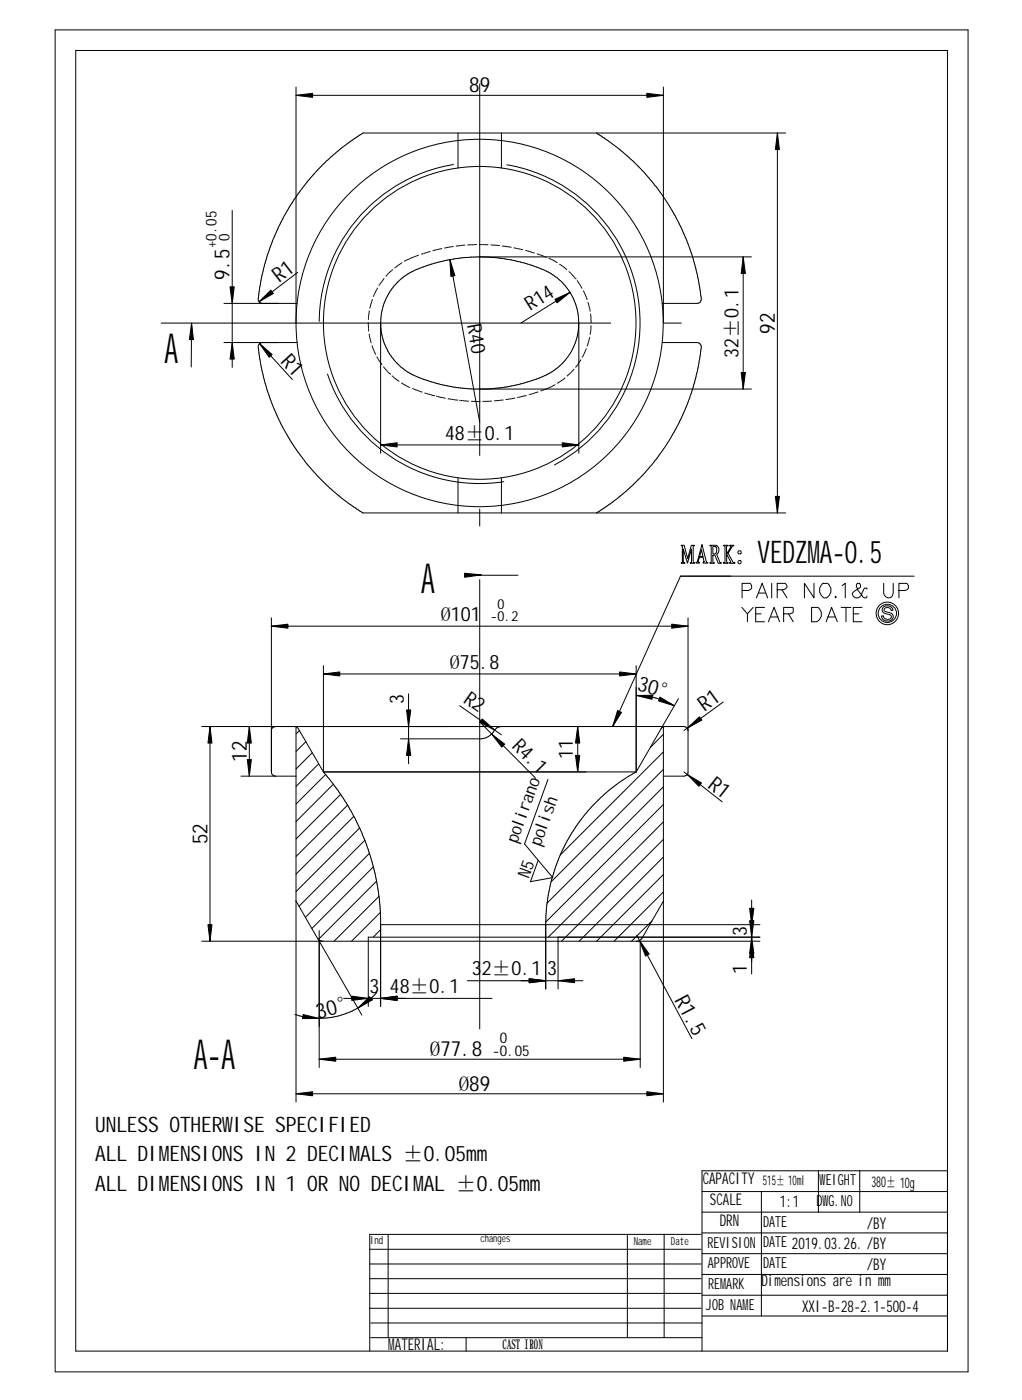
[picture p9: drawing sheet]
<svg xmlns="http://www.w3.org/2000/svg" width="235mm" height="322mm" viewBox="0 0 235 322" stroke-linecap="round" stroke-linejoin="round" font-family="sans-serif">
<g fill="none" stroke="#000" stroke-width=".23">
<path d="M12.7 6.9h210.2v309.1l-210.2-.1zM17.4 11.6v299.6h200.7v-299.6h-200.7M68.2 22h84.5M68.2 20.1v54.3M105.5 30.6v8.1M115.4 30.6v8.1M137.3 30.6l5.2 3.7 4.9 4.5a51.8 51.8 0 0 1 10 15l1.3 3.2 1.3 3.9 .9 4.2 .4 2.9a1.23 1.23 0 0 1-.8 1.9h-8M152.7 20.1v54.3M179 30.6v87.5M180.9 30.6h-97.3l-5.2 3.7-3.2 2.7-4.3 4.6-3.5 4.8a44.7 44.7 0 0 0-3.8 7.1l-1.4 3.5-1.3 3.9-.9 4.2-.4 2.9a1.47 1.47 0 0 0 .4 1.8l.4 .1M53.5 48.5v36.1M103.6 59.8l6.8 37.4"/>
<path d="M111.1 59.2a34.6 34.6 0 0 1 16.2 4.1l1.6 1.3a12.9 12.9 0 0 1 3.2 4.4 12.9 12.9 0 0 1 1.2 5.4M171.1 59.2v30.4M173 59.2h-63.2a35.9 35.9 0 0 0-15.9 3.9 13.5 13.5 0 0 0-6.3 11.3M44.1 74.4l-.1 10.1M51.6 78.9h16.8M51.6 69.9h16.8M59.8 79.1l7.5 8.3M60.4 78.9a1.04 1.04 0 0 0-.9 1.5 48.6 48.6 0 0 0 2.7 11.4l1.9 4.7 1.6 3 2.2 3.6 2.8 3.7 2.2 2.6 3.9 3.8 3.6 2.9 3.2 2h97.3M68.5 62.7l-8.9 6.8M87.6 74.4a13.4 13.4 0 0 0 9 12.6 39.6 39.6 0 0 0 9 2.3l3.4 .3h64M87.6 74.4v30M131.2 67.3l-11.3 7.1"/>
<path d="M133.2 75.3a12.7 12.7 0 0 1-2.8 7.3l-.3 .4a14.5 14.5 0 0 1-7.4 4.6l-3.2 .9-3 .6-4.6 .5M133.3 74.4v30M133.3 74.4l-.1 .4M152.5 78.9h8a1.23 1.23 0 0 1 .8 1.9l-.3 2.5a48.4 48.4 0 0 1-3.2 10.9l-1.3 2.7a52.5 52.5 0 0 1-8.5 12.5l-3 2.9-2.8 2.5-4.9 3.3M87.6 102.5h45.7M105.5 110.1v8M115.4 110.1v8M110.8 132.4l-3.8 .1h12.3M156.8 125.6h.7l.8 3 .9-3h.7l-.3 .3v3.6l.3 .1v.1h-1l.3-.3v-3l-.9 3.3-1-3.3v2.9l.4 .4h-.9v-.1l.3-.1v-3.7zM161.5 126.6l.3 1.6h-.7zM161.6 125.4l1 3.8 .3 .5h-1l.2-.3-.2-1.1h-.9l-.3 1.1 .3 .3h-.8l.4-.4zM163.4 125.6h1.4a1.19 1.19 0 0 1 .2 2.1l.7 1.6 .1 .2 .3 .1v.1h-.7l-.8-1.9-.5 .1v1.5l.4 .3h-1.1v-.1l.3-.1v-3.7z"/>
<path d="M164.1 125.9l.6-.1a1.05 1.05 0 0 1-.2 1.8l-.4-.1zM166.6 125.6h1l-.3 .3v1.7l1-1.7-.3-.3h1l-.4 .3-1 1.6 1.1 1.9 .5 .2v.1h-1.2v-.1h.2v-.2l-.9-1.7v1.6l.3 .4h-1v-.1l.3-.1v-3.7zM170.1 126.9l.5 .1a.4 .4 0 0 1-.1 .5 .4 .4 0 0 1-.6-.1v-.2zM170.8 139.9l1.3 1.5 1.3-1.5M170.9 136h1.4a.9 .9 0 0 0 .6-1.4l-.2-.2h-1.8v3.3M174.2 137.7l1.3-3.3 1.2 3.3M174.7 136.6h1.5M176 139.9h-2v3.3h2M177.7 134.4v3.3M178.9 135.8h1.4a1 1 0 0 0 .9-.9l-.4-.5h-1.9v3.3M180 135.8l1.2 1.9M186.9 139.9h1.1a1.38 1.38 0 0 1 1.1 1.1 2.1 2.1 0 0 1-1.1 2.2h-1.1z"/>
<path d="M187.4 134.4v3.3l-2.2-3.3v3.3M189.4 134.4h1.1a2.02 2.02 0 0 1-.1 3.3 1.52 1.52 0 0 1-1.7-1.3 2.28 2.28 0 0 1 .7-2zM192.4 137.3l-.2 .2 .2 .2 .2-.2M193.7 139.9h2.2M193.9 134.9l.7-.5v3.3M194.8 139.9v3.3M198.5 139.9h-2v3.3h2M199.6 135.7v-.2h-.6l-.5 1.1a1.1 1.1 0 0 1-1.1 1.1 1.1 1.1 0 0 1-1.1-1.1l1.6-1.1 .2-.4-.2-.7h-.5a1.43 1.43 0 0 0 .2 1.6l1.1 1.5 .7 .2 .2-.4M203.2 140a1.37 1.37 0 0 1 2.4 .4v.2h-.5a.79 .79 0 0 0-.8-.7 .79 .79 0 0 0-.7 .8l.3 .2a1.75 1.75 0 0 1 1.8 1 1.34 1.34 0 0 1-1.4 1.2 1.34 1.34 0 0 1-1.3-1.2l.4-.1a.93 .93 0 0 0 .9 .9 .93 .93 0 0 0 .9-.7l-.1-.3-.5-.2a1.32 1.32 0 0 1-1.5-1.1zM203.5 134.4v2.2a1.1 1.1 0 0 0 1.1 1.1 1.1 1.1 0 0 0 1.1-1.1v-2.2M207 136h1.4a.9 .9 0 0 0 .6-1.4l-.2-.2h-1.8v3.3M210.5 132.7h-53.8l-15.6 34.6"/>
<path d="M62.5 142.3v35.5a.94 .94 0 0 0 .9 1M62.5 144.2h95.9M74.5 155.2h72M74.5 153.3v24.5M94.1 159.8v16.1M146.5 153.3v24.5M158.4 142.3v35.5a.94 .94 0 0 1-.9 1h-4.8M172.1 141.4v1.8M173.9 141.4h1.3M176.9 143.2l1.3-3.3 1.3 3.3M177.5 142.1h1.7M180.4 141.4h1.5l.6-.2 .1-.2v-.9l-.1-.2h-2.1v3.3"/>
<path d="M181.5 141.4l1.1 1.8M190.2 143.2l1.3-3.3 1.3 3.3M190.5 142.1h1.7M196.5 141.4h1.2M46.4 167.3h111.1a.94 .94 0 0 1 .9 1M48.3 167.3v49.5M55.5 178.8h12.7M57.4 167.3v11.5M63.4 167.3a.94 .94 0 0 0-.9 1M67.9 167.3l.3 .1 .5 .4 5.8 10M68.2 167.3v86.5M69 168.3l-.8 .7"/>
<path d="M70.4 170.8l-2.2 2.3M71.9 173.4l-3.7 3.7M73.4 175.9l-5.2 5.2M74.5 177.8h72M74.5 177.8l4.3 5.7a54.4 54.4 0 0 1 8.5 23.2l.3 4.6v20.5M75 178.4l-6.8 6.8M105.8 162.5l9.6 6.7M110.4 166.3l12.9 12.9M115.4 167.3l-1.1 .4a6 6 0 0 1-2.7 2.3l-.7 .2h-18.7M126.2 179.5l-5.4 14.9 6.5 7.7-5.2 1 1.8-5M133 167.3v10.5M146.5 160.2a18.9 18.9 0 0 1 6.1 1.1l2.6 1.2"/>
<path d="M146.5 177.8l-3.6 2.2-4 3.1-2.7 2.7-3.1 3.9a40.6 40.6 0 0 0-6.5 14.5l-.5 2.9-.4 3.8-.1 16.9M152.7 167.3v86.5M152.7 169.1l-3 3.1M152.7 173.2l-23.7 23.7M152.7 177.2l-25.8 25.9M153 167.3l-.3 .1-.5 .4M156.2 160.9l-9.7 16.9M157.5 177.8l8.8 6.9M166.5 161.7l-9 6.6M76.8 180.6l-8.6 8.6M78.4 183l-10.2 10.2M80 185.4l-11.8 11.9"/>
<path d="M81.4 188l-13.2 13.3M82.8 190.7l-14.6 14.6M84 193.5l-15.2 15.2M85 196.5l-14.7 14.8M86 199.6l-14.2 14.3M152.7 181.2l-26.8 26.8M152.7 185.3l-27.1 27.1M152.7 189.3l-26.5 26.5M152.7 193.3l-23.4 23.5M152.7 197.4l-19.4 19.4M46.4 216.8h128.6M68.1 207.5l5.2 8.9"/>
<path d="M73.2 216.3l10.1 17.5M73.3 216.4l.3 .2 .7 .2M73.5 214.3v31.6M86.7 202.9l-13.4 13.5M87.2 206.4l-10.3 10.4M87.6 210.1l-6.7 6.7M87.6 213h87.4M87.6 214.1l-1.7 1.7M128.5 215.8v12M146.6 215.4l12.7 23.8M147.4 216.8v29.1M150.1 212.1l-4.7 4.7"/>
<path d="M152.7 207.5l-4.9 8.6a1.38 1.38 0 0 1-1.2 .7M152.7 201.4l-15.3 15.4M152.7 205.4l-11.3 11.4M173.1 207.3v17M175 215.8h-90.2v16M79.1 229.9h34.2M86.7 228.6a17.4 17.4 0 0 1-8 5.2 16.6 16.6 0 0 1-5.4 .8l-2.5-.3-2.9-.7M107.6 225.9h26.6M68.2 251.9h84.5M73.5 244h73.9M161.6 274.4h56.5M161.6 279.2h56.5"/>
<path d="M175.3 274.4v28.7M188.4 269.6v9.6M198 269.6v9.6M218.1 269.6h-56.5v41.6M85.1 297.9h76.3M85.1 294.5h76.3M85.1 291.1h76.3M85.1 287.7h76.3M89.4 284.3v23.8M144.4 284.3v23.8M152.9 284.3v23.8M161.4 284.3h-76.3v26.9"/>
<path d="M161.6 284h56.5M161.6 288.7h56.5M161.6 293.5h56.5M161.6 298.3h56.5M85.1 301.3h76.3M85.3 308.1h76.3M85.3 304.7h76.3M107.3 308.1v3.1M161.6 303.1h56.5"/>
<circle cx="110.4" cy="74.4" r="42.3"/>
<circle cx="110.4" cy="74.4" r="36"/>
<circle cx="170.3" cy="129.5" r=".38"/>
<circle cx="204.3" cy="141.3" r="2.59"/>
<circle cx="204.3" cy="141.3" r="2.11"/>
</g>
<g fill="#000" stroke="#000" stroke-width=".23">
<path d="M68.2 22l3.8-.5v.9z" fill-rule="evenodd"/>
<path d="M148.9 21.5l3.8 .5-3.8 .4z" fill-rule="evenodd"/>
<path d="M179 30.6l.5 3.8h-1z" fill-rule="evenodd"/>
<path d="M44.1 74.4l.4 3.8h-.9z" fill-rule="evenodd"/>
<path d="M53 66.1h.9l-.4 3.8z" fill-rule="evenodd"/>
<path d="M59.6 69.5l2.8-2.7 .5 .8z" fill-rule="evenodd"/>
<path d="M103.6 59.8l1.1 3.7-.9 .2z" fill-rule="evenodd"/>
<path d="M127.8 68.9l3.4-1.6-2.9 2.5z" fill-rule="evenodd"/>
<path d="M171.1 59.2l.5 3.8h-1z" fill-rule="evenodd"/>
<path d="M53.5 78.9l.4 3.8h-.9z" fill-rule="evenodd"/>
<path d="M59.8 79.1l2.9 2.5-.7 .7z" fill-rule="evenodd"/>
<path d="M170.6 85.8h1l-.5 3.8z" fill-rule="evenodd"/>
<path d="M87.6 102.5l3.8-.5v.9z" fill-rule="evenodd"/>
<path d="M129.5 102l3.8 .5-3.8 .4z" fill-rule="evenodd"/>
<path d="M178.5 114.3h1l-.5 3.8z" fill-rule="evenodd"/>
<path d="M107 132l3.8 .4-3.8 .6z" fill-rule="evenodd"/>
<path d="M62.5 144.2l3.8-.5v1z" fill-rule="evenodd"/>
<path d="M74.5 155.2l3.7-.4v.9z" fill-rule="evenodd"/>
<path d="M142.7 154.8l3.8 .4-3.8 .5z" fill-rule="evenodd"/>
<path d="M154.6 143.7l3.8 .5-3.8 .5z" fill-rule="evenodd"/>
<path d="M48.3 167.3l.5 3.8h-.9z" fill-rule="evenodd"/>
<path d="M57.4 167.3l.5 3.8h-1z" fill-rule="evenodd"/>
<path d="M56.9 174.9h1l-.5 3.9z" fill-rule="evenodd"/>
<path d="M94.1 170.2l.5 3.8h-1z" fill-rule="evenodd"/>
<path d="M93.6 163.5h1l-.5 3.8z" fill-rule="evenodd"/>
<path d="M111 165.6l2.9 2.5-3.4-1.7z" fill-rule="evenodd"/>
<path d="M113.2 169.1l3 2.3-.7 .7z" fill-rule="evenodd"/>
<path d="M133 167.3l.5 3.8h-1z" fill-rule="evenodd"/>
<path d="M132.5 174h1l-.5 3.8z" fill-rule="evenodd"/>
<path d="M142.2 163.6l.9 .5-2 3.2z" fill-rule="evenodd"/>
<path d="M146.5 160.2l3.8-.1-.2 1z" fill-rule="evenodd"/>
<path d="M151.9 160.6l3.3 1.9-3.6-1.1z" fill-rule="evenodd"/>
<path d="M158.2 167.7l2.8-2.6 .6 .7z" fill-rule="evenodd"/>
<path d="M158.2 178.4l3.3 1.9-.6 .8z" fill-rule="evenodd"/>
<path d="M47.9 213h.9l-.5 3.8z" fill-rule="evenodd"/>
<path d="M147.2 216.6l2.3 3.1-.9 .5z" fill-rule="evenodd"/>
<path d="M172.6 209.2h1l-.5 3.8z" fill-rule="evenodd"/>
<path d="M173.1 215.8l.5 3.9h-1z" fill-rule="evenodd"/>
<path d="M172.6 212h1l-.5 3.8z" fill-rule="evenodd"/>
<path d="M69.8 233.7l3.7 .9h-3.9z" fill-rule="evenodd"/>
<path d="M81 229.4l3.8 .5-3.8 .5z" fill-rule="evenodd"/>
<path d="M82.4 232.2l2.7-2.6 .7 .7z" fill-rule="evenodd"/>
<path d="M87.6 229.9l3.8-.5v1z" fill-rule="evenodd"/>
<path d="M87.6 229.9l3.8-.5v1z" fill-rule="evenodd"/>
<path d="M121.8 225.4l3.8 .5-3.8 .4z" fill-rule="evenodd"/>
<path d="M121.8 225.4l3.8 .5-3.8 .4z" fill-rule="evenodd"/>
<path d="M128.5 225.9l3.8-.5v.9z" fill-rule="evenodd"/>
<path d="M173.1 216.8l.5 3.8h-1z" fill-rule="evenodd"/>
<path d="M68.2 251.9l3.8-.5v1z" fill-rule="evenodd"/>
<path d="M73.5 244l3.8-.5v.9z" fill-rule="evenodd"/>
<path d="M143.6 243.5l3.8 .5-3.8 .4z" fill-rule="evenodd"/>
<path d="M148.9 251.4l3.8 .5-3.8 .5z" fill-rule="evenodd"/>
</g>
<path d="M37 74.4h127M110.4 237.1v-217.9" fill="none" stroke="#000" stroke-width=".23" stroke-dasharray="103.6 12.2 4.1 12.2" stroke-linecap="butt"/>
<g fill="none" stroke="#000" stroke-width=".23" stroke-dasharray="51.8 12.2" stroke-linecap="butt">
<path d="M93.6 59.9l-.4 .2M93.9 59.8l-.3 .1M94.3 59.6l-.4 .2M94.7 59.4l-.4 .2M95.1 59.3l-.4 .1M95.5 59.1l-.4 .2M95.9 59l-.4 .1M96.3 58.8l-.4 .2M96.4 58.7l-.1 .1M97.1 58.5h-.2M97.5 58.4l-.4 .1M97.9 58.3l-.4 .1"/>
<path d="M98.3 58.2l-.4 .1M98.7 58l-.4 .2M99.1 57.9l-.4 .1M99.9 57.7h-.3M100.3 57.6l-.4 .1M100.7 57.5l-.4 .1M101.1 57.4l-.4 .1M101.5 57.3l-.4 .1M101.8 57.2l-.3 .1M102.7 57.1h-.4M103.2 57l-.5 .1M103.6 56.9l-.4 .1"/>
<path d="M104 56.8l-.4 .1M104.4 56.8h-.4M104.4 56.7v.1M105.2 56.7h-.3M105.7 56.6l-.5 .1M106 56.5l-.3 .1M106.5 56.5h-.5M106.9 56.5h-.4M107.1 56.5h-.2M107.7 56.4h-.1M108.2 56.4h-.5M108.6 56.4h-.4"/>
<path d="M109 56.4h-.4M109.4 56.3l-.4 .1M109.8 56.3h-.4M110.7 56.3h-.4M111.1 56.3h-.4M111.5 56.3h-.4M111.9 56.4l-.4-.1M112.4 56.4h-.5M113.2 56.4h-.3M113.6 56.5l-.4-.1M114 56.5h-.4M114.4 56.5h-.4"/>
<path d="M114.9 56.5h-.5M115.1 56.5h-.2M115.7 56.7l-.1-.1M116.1 56.7h-.4M116.5 56.8l-.4-.1M116.9 56.8h-.4M117.3 56.9l-.4-.1M117.7 57l-.4-.1M117.8 57h-.1M118.6 57.1h-.3M119 57.2l-.4-.1M119.4 57.3l-.4-.1"/>
<path d="M119.8 57.4l-.4-.1M120.2 57.5l-.4-.1M120.4 57.5h-.2M121 57.7l-.1-.1M121.4 57.8l-.4-.1M121.8 57.9l-.4-.1M122.2 58l-.4-.1M122.6 58.2l-.4-.2M123 58.3l-.4-.1M123.1 58.3h-.1M123.8 58.5l-.2-.1M124.2 58.7l-.4-.2"/>
<path d="M124.6 58.8l-.4-.1M125 59l-.4-.2M125.4 59.1l-.4-.1M125.8 59.3l-.4-.2M125.9 59.3h-.1M126.6 59.6l-.3-.1M127 59.8l-.4-.2M127.3 59.9l-.3-.1M84.8 74.2v.2M84.8 74.4v.4M84.8 74.8v.5M84.8 73.1v.5"/>
<path d="M84.8 73.6v.1M84.8 75.3v.4M84.8 75.7l.1 .4M84.9 72.7l-.1 .4M84.9 76.1v.3M84.9 72.3v.4M85 71.5v.4M85 71.9l-.1 .4M85 76.9v.4M85 77.3l.1 .5M85.1 77.8l.2 .4M85.3 70.6l-.2 .4"/>
<path d="M85.3 78.2v.4M85.3 70.2v.4M85.3 78.6l.2 .4M85.5 69.8l-.2 .4M85.6 69.4l-.1 .4M85.6 79.5l.1 .3M85.7 68.9v.1M85.7 69l-.1 .4M85.7 79.8l.2 .4M86 68.2l-.1 .2M86.2 67.8l-.2 .4M86.4 67.4l-.2 .4"/>
<path d="M86.5 67l-.1 .4M86.7 66.7l-.2 .3M87 66.3l-.3 .4M87.4 65.6l-.2 .2M87.6 65.2l-.2 .4M87.9 64.9l-.3 .3M88.1 64.5l-.2 .4M88.4 64.2l-.3 .3M88.4 64.1v.1M88.9 63.6l-.1 .1M89.2 63.2l-.3 .4M89.5 62.9l-.3 .3"/>
<path d="M89.8 62.6l-.3 .3M90.1 62.3l-.3 .3M90.4 62v.1M90.4 62.1l-.3 .2M91.1 61.5l-.3 .2M91.4 61.3l-.3 .2M91.8 61l-.4 .3M92.1 60.8l-.3 .2M92.5 60.6l-.4 .2M92.6 60.4l-.1 .2M93.2 60.1l-.2 .1M127.7 60.1l-.4-.2"/>
<path d="M128.1 60.4l-.4-.3M128.4 60.5l-.3-.1M129.1 61l-.3-.2M129.5 61.3l-.4-.3M129.8 61.5l-.3-.2M130.1 61.8l-.3-.3M130.5 62.1l-.4-.3M130.6 62.2l-.1-.1M131.1 62.6l-.2-.1M131.4 62.9l-.3-.3M131.7 63.2l-.3-.3M132 63.6l-.3-.4"/>
<path d="M132.2 63.9l-.2-.3M132.5 64.2l-.3-.3M133.1 64.9l-.3-.3M133.3 65.2l-.2-.3M133.5 65.6l-.2-.4M133.7 65.9l-.2-.3M133.9 66.3l-.2-.4M134 66.4l-.1-.1M134.4 67l-.1-.1M134.5 67.4l-.1-.4M134.7 67.8l-.2-.4M134.9 68.2l-.2-.4"/>
<path d="M135 68.6l-.1-.4M135.2 79.7l.1-.3M135.2 69.1v-.1M135.2 69l-.2-.4M135.3 79.4l.1-.4M135.4 79l.2-.4M135.4 69.8l-.1-.2M135.6 78.6v-.4M135.6 70.2l-.2-.4M135.6 78.2l.2-.4M135.6 70.6v-.4M135.8 77.8v-.2"/>
<path d="M135.8 71l-.2-.4M135.8 77.1l.1-.2M135.8 71.7v-.3M135.8 71.4v-.4M135.9 76.9l.1-.4M136 76.5v-.4M136 72.3l-.1-.1M136 76.1l.1-.4M136 72.7v-.4M136.1 75.7v-.4M136.1 75.3v-.4M136.1 73.6v-.5"/>
<path d="M136.1 73.1l-.1-.4M136.1 74.4v-.4M136.1 74v-.4M85.9 80.2l.1 .4M86 80.6l.2 .4M86.2 81l.2 .4M86.4 81.4l.1 .3M86.7 82.2l.3 .3M87 82.5l.2 .4M87.2 82.9l.2 .3M87.4 83.2l.2 .4M87.6 83.6l.3 .3"/>
<path d="M87.9 83.9l.1 .2M88.3 84.4l.1 .2M88.4 84.6l.2 .3M88.6 84.9l.3 .3M88.9 85.2l.3 .3M89.2 85.5l.3 .3M89.5 85.8l.3 .3M90.2 86.5l.2 .2M90.4 86.7l.4 .3M90.8 87l.3 .3M91.1 87.3l.3 .2M91.4 87.5l.4 .2"/>
<path d="M91.8 87.7l.1 .2M92.4 88.2h.1M92.5 88.2l.3 .3M92.8 88.5l.4 .2M93.2 88.7l.4 .1M93.6 88.8l.3 .3M93.9 89.1l.4 .1M94.3 89.2l.1 .1M94.9 89.5l.2 .1M95.1 89.6l.4 .1M95.5 89.7l.4 .2M95.9 89.9l.4 .1"/>
<path d="M96.3 90l.4 .2M96.7 90.2l.4 .1M97.1 90.3h.1M97.7 90.5h.2M97.9 90.5l.4 .2M98.3 90.7l.4 .1M98.7 90.8l.4 .1M99.1 90.9l.4 .1M99.5 91l.4 .1M100.4 91.2l.3 .1M100.7 91.3l.4 .1M101.1 91.4l.4 .1"/>
<path d="M101.5 91.5l.4 .1M101.9 91.6l.4 .1M102.3 91.7h.3M103.1 91.8h.1M103.2 91.8l.4 .1M103.6 91.9l.4 .1M104 92h.4M104.4 92l.4 .1M104.8 92.1h.4M105.7 92.2h.3M106 92.2l.5 .1M106.5 92.3h.4"/>
<path d="M106.9 92.3l.4 .1M107.3 92.4h.4M107.7 92.4h.2M108.4 92.4h.2M108.6 92.4h.4M109 92.4h.4M109.4 92.4l.4 .1M109.8 92.5h.4M110.2 92.5h.4M111.1 92.4h.4M111.5 92.4h.4M111.9 92.4h.5"/>
<path d="M112.4 92.4h.3M112.7 92.4h.5M113.7 92.3h.3M114 92.3h.4M114.4 92.3l.5-.1M114.9 92.2h.4M115.3 92.2l.4-.1M115.7 92.1h.2M116.4 92h.1M116.5 92h.4M116.9 92l.4-.1M117.3 91.9l.4-.1"/>
<path d="M117.7 91.8h.5M118.2 91.8l.4-.1M118.6 91.7v-.1M119.1 91.6l.3-.1M119.4 91.5l.4-.1M119.8 91.4l.4-.1M120.2 91.3l.4-.1M120.6 91.2l.4-.1M121 91.1l.2-.1M121.8 90.9l.4-.1M122.2 90.8l.4-.1M122.6 90.7l.4-.2"/>
<path d="M123 90.5l.4-.1M123.4 90.4l.4-.1M123.8 90.3l.1-.1M124.4 90h.2M124.6 90l.4-.1M125 89.9l.4-.2M125.4 89.7l.4-.1M125.8 89.6l.4-.2M126.2 89.4l.4-.2M126.6 89.2l.4-.1M127 89.1l.3-.3M127.3 88.8l.4-.1"/>
<path d="M127.7 88.7l.1-.2M128.3 88.3l.1-.1M128.4 88.2l.4-.2M128.8 88l.3-.3M129.1 87.7l.4-.2M129.5 87.5l.3-.2M129.8 87.3l.3-.3M130.5 86.6l.3-.2M130.8 86.4l.3-.3M131.1 86.1l.3-.3M131.4 85.8l.3-.3M131.7 85.5l.3-.3"/>
<path d="M132 85.2l.2-.2M132.5 84.6l.3-.3M132.8 84.3l.3-.4M133.1 83.9l.2-.3M133.3 83.6l.2-.4M133.5 83.2l.2-.3M133.7 82.9v-.1M134 82.3l.2-.2M134.2 82.1l.2-.4M134.4 81.7l.1-.3M134.5 81.4l.2-.4M134.7 81l.2-.4"/>
<path d="M134.9 80.6l.1-.4"/>
<circle cx="110.4" cy="74.4" r="37"/>
</g>
<g font-size="9.5">
<text x="37.8" y="83.6">A</text>
<text x="97" y="136.6">A</text>
<text x="44.6" y="246.1">A-A</text>
</g>
<g font-size="7.2">
<text x="174.4" y="129.7">VEDZM</text>
<text x="188.8" y="129.7">A-0.5</text>
</g>
<g font-size="4.9">
<text x="21.9" y="260.6">UNLESS OTHERW</text>
<text x="53.6" y="260.6">ISE SPECIFIED</text>
<text x="21.9" y="267.4">ALL DIMNSIONS IN 2 DECIMLS ±0.05m</text>
<text x="39" y="267.4">E</text>
<text x="82.9" y="267.4">A</text>
<text x="109.8" y="267.4">m</text>
<text x="21.9" y="274.3">ALL DIMNSIONS IN 1 OR NODECIM</text>
<text x="39" y="274.3">E</text>
<text x="97.6" y="274.3">AL ±0.05m</text>
<text x="122" y="274.3">m</text>
</g>
<g font-size="4.8">
<text x="108" y="21.3">89</text>
<text x="52.8" y="64.4" transform="rotate(-90 52.8 64.4)">9.5</text>
<text x="64.3" y="65.2" transform="rotate(-37 64.3 65.2)">R1</text>
<text x="178.4" y="76.8" transform="rotate(-90 178.4 76.8)">92</text>
<text x="64.4" y="83.4" transform="rotate(48 64.4 83.4)">R1</text>
<text x="146.5" y="158.9" transform="rotate(15 146.5 158.9)">30°</text>
<text x="162.2" y="164.1" transform="rotate(-36 162.2 164.1)">R1</text>
<text x="56.8" y="175.5" transform="rotate(-90 56.8 175.5)">12</text>
<text x="162.8" y="181.2" transform="rotate(38 162.8 181.2)">R1</text>
<text x="47.8" y="194.5" transform="rotate(-90 47.8 194.5)">52</text>
<text x="155.2" y="230.3" transform="rotate(62 155.2 230.3)">R1.5</text>
<text x="73.3" y="234.6" transform="rotate(-15 73.3 234.6)">30°</text>
<text x="99" y="243.3">Ø77.8</text>
<text x="105.6" y="251.2">Ø89</text>
</g>
<g font-size="4.6">
<text x="107.5" y="74.9" transform="rotate(80 107.5 74.9)">R40</text>
<text x="170" y="82.4" transform="rotate(-90 170 82.4)">32±0.1</text>
<text x="102.5" y="101.2">48±</text>
<text x="111.6" y="101.2">0.1</text>
<text x="101.5" y="143">Ø101</text>
<text x="103.6" y="154">Ø75.8</text>
<text x="106.5" y="161.6" transform="rotate(35 106.5 161.6)">R2</text>
<text x="93" y="162.1" transform="rotate(-90 93 162.1)">3</text>
<text x="117.7" y="171.9" transform="rotate(45 117.7 171.9)">R4.1</text>
<text x="131.9" y="174.8" transform="rotate(-90 131.9 174.8)">11</text>
<text x="172" y="215.5" transform="rotate(-90 172 215.5)">3</text>
<text x="108.6" y="224.6">32±0.1</text>
<text x="125.9" y="224.6">3</text>
<text x="172" y="224.3" transform="rotate(-90 172 224.3)">1</text>
<text x="85.1" y="228.7">3</text>
<text x="89.8" y="228.7">48±0.1</text>
</g>
<text font-size="4.5" x="122.1" y="71.7" transform="rotate(-32 122.1 71.7)">R14</text>
<g font-size="3.9">
<text x="119" y="194.4" transform="rotate(-70 119 194.4)">polirano</text>
<text x="124.5" y="195" transform="rotate(-70 124.5 195)">polish</text>
<text x="121.8" y="202.6" transform="rotate(-70 121.8 202.6)">N5</text>
</g>
<g font-size="3.7">
<text x="161.8" y="272.7">CAPACITY</text>
<text x="163.4" y="277.5">SCALE</text>
<text x="179.5" y="278.1">1:1</text>
<text x="165.7" y="282.3">DRN</text>
<text x="199.6" y="283">/BY</text>
<text x="199.6" y="292.6">/BY</text>
<text x="175.3" y="296.1">Dimensions are in mm</text>
<text x="184.7" y="302.1">XXI-B-28-2.1-500-4</text>
<text x="89.4" y="310.9">MATERIAL:</text>
</g>
<g font-size="3.5">
<text x="188.7" y="272.9">W</text>
<text x="190.1" y="272.9">EIGHT</text>
<text x="188" y="277.7">DW.NO</text>
<text x="190.8" y="277.7">G</text>
<text x="162.9" y="287.3">REVISION</text>
<text x="175.7" y="287.3">DATE 2019.03.26. /BY</text>
<text x="175.7" y="282.5">DATE</text>
<text x="162.9" y="292.1">APPROVE</text>
<text x="175.7" y="292.1">DATE</text>
<text x="163" y="296.9">REMARK</text>
<text x="162.5" y="301.7">JOB NAME</text>
</g>
<g font-size="3.4">
<text x="49.9" y="57.1" transform="rotate(-90 49.9 57.1)">+0.05</text>
<text x="52.8" y="55.4" transform="rotate(-90 52.8 55.4)">0</text>
<text x="113.4" y="243.3">-0.05</text>
<text x="115.1" y="240.3">0</text>
<text x="200.7" y="273.3">380± 10g</text>
</g>
<g font-size="3.2">
<text x="112.9" y="142.9">-0.2</text>
<text x="114.6" y="140.2">0</text>
</g>
<g font-size="3.1">
<text x="175.6" y="273">515± 10ml</text>
<text x="115.7" y="310.7">CAST IRON</text>
</g>
<g font-size="2.5">
<text x="85.2" y="286.5">Ind</text>
<text x="110.7" y="286.1">changes</text>
<text x="145.9" y="286.8">Name</text>
<text x="154.5" y="286.8">Date</text>
</g>
</svg>
